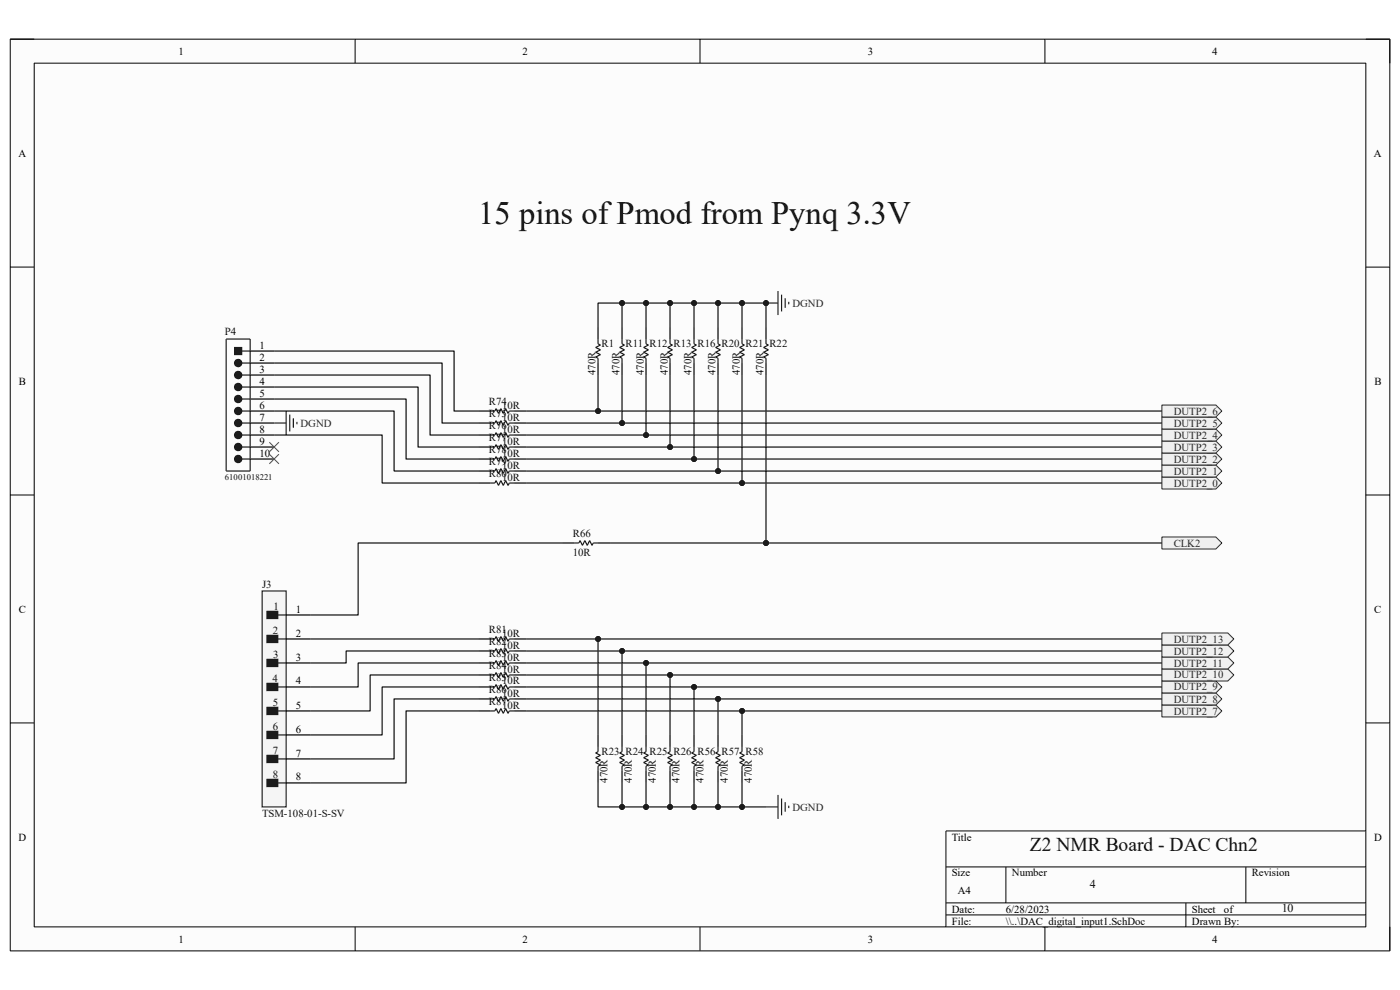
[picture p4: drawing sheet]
<svg xmlns="http://www.w3.org/2000/svg" width="297mm" height="210mm" viewBox="0 0 297 210" stroke-linecap="round" stroke-linejoin="round" font-family="sans-serif">
<path d="M2.2 8.3h292.7v193.4h-292.7z" fill-rule="evenodd" fill="#fcfcfc"/>
<path d="M2.2 8.3h292.7v193.4h-292.7z" fill="none" stroke="#000" stroke-width=".21"/>
<path d="M7.3 13.4h282.5v183.2h-282.5z" fill-rule="evenodd" fill="#fcfcfc"/>
<g fill="none" stroke="#000" stroke-width=".21">
<path d="M2.2 8.3h5.1M7.3 13.4h282.5v183.2h-282.5zM75.3 8.3v5.1M148.5 8.3v5.1M221.7 8.3v5.1M289.8 8.3h5.1v5.1M2.2 56.7h5.1M289.8 56.7h5.1M2.2 105h5.1M289.8 105h5.1M2.2 153.4h5.1M289.8 153.4h5.1"/>
<path d="M289.8 176.3h-89.1v20.3M75.3 196.6v5.1M148.5 196.6v5.1M200.7 183.9h89.1M200.7 191.5h89.1M200.7 194.1h89.1M213.4 183.9v7.6M221.7 196.6v5.1M251.6 191.5v5.1M264.3 183.9v7.6M294.9 196.6v5.1"/>
</g>
<path d="M246.5 113.9h11.4l1.3 1.3-1.3 1.3h-11.4z" fill-rule="evenodd" fill="#f0f0f0"/>
<path d="M246.5 113.9h11.4l1.3 1.3-1.3 1.3h-11.4z" fill="none" stroke="#262626" stroke-width=".21"/>
<path d="M246.5 101.2h11.4l1.3 1.3-1.3 1.2h-11.4z" fill-rule="evenodd" fill="#f0f0f0"/>
<path d="M246.5 101.2h11.4l1.3 1.3-1.3 1.2h-11.4z" fill="none" stroke="#262626" stroke-width=".21"/>
<path d="M246.5 98.6h11.4l1.3 1.3-1.3 1.3h-11.4z" fill-rule="evenodd" fill="#f0f0f0"/>
<path d="M246.5 98.6h11.4l1.3 1.3-1.3 1.3h-11.4z" fill="none" stroke="#262626" stroke-width=".21"/>
<path d="M246.5 96.1h11.4l1.3 1.3-1.3 1.2h-11.4z" fill-rule="evenodd" fill="#f0f0f0"/>
<path d="M246.5 96.1h11.4l1.3 1.3-1.3 1.2h-11.4z" fill="none" stroke="#262626" stroke-width=".21"/>
<path d="M246.5 93.6h11.4l1.3 1.2-1.3 1.3h-11.4z" fill-rule="evenodd" fill="#f0f0f0"/>
<path d="M246.5 93.6h11.4l1.3 1.2-1.3 1.3h-11.4z" fill="none" stroke="#262626" stroke-width=".21"/>
<path d="M246.5 91h11.4l1.3 1.3-1.3 1.3h-11.4z" fill-rule="evenodd" fill="#f0f0f0"/>
<path d="M246.5 91h11.4l1.3 1.3-1.3 1.3h-11.4z" fill="none" stroke="#262626" stroke-width=".21"/>
<path d="M246.5 88.5h11.4l1.3 1.2-1.3 1.3h-11.4z" fill-rule="evenodd" fill="#f0f0f0"/>
<path d="M246.5 88.5h11.4l1.3 1.2-1.3 1.3h-11.4z" fill="none" stroke="#262626" stroke-width=".21"/>
<path d="M246.5 85.9h11.4l1.3 1.3-1.3 1.3h-11.4z" fill-rule="evenodd" fill="#f0f0f0"/>
<path d="M246.5 85.9h11.4l1.3 1.3-1.3 1.3h-11.4z" fill="none" stroke="#262626" stroke-width=".21"/>
<path d="M246.5 149.6h11.4l1.3 1.2-1.3 1.3h-11.4z" fill-rule="evenodd" fill="#f0f0f0"/>
<path d="M246.5 149.6h11.4l1.3 1.2-1.3 1.3h-11.4z" fill="none" stroke="#262626" stroke-width=".21"/>
<path d="M246.5 147h11.4l1.3 1.3-1.3 1.3h-11.4z" fill-rule="evenodd" fill="#f0f0f0"/>
<path d="M246.5 147h11.4l1.3 1.3-1.3 1.3h-11.4z" fill="none" stroke="#262626" stroke-width=".21"/>
<path d="M246.5 144.5h11.4l1.3 1.2-1.3 1.3h-11.4z" fill-rule="evenodd" fill="#f0f0f0"/>
<path d="M246.5 144.5h11.4l1.3 1.2-1.3 1.3h-11.4z" fill="none" stroke="#262626" stroke-width=".21"/>
<path d="M246.5 141.9h14l1.3 1.3-1.3 1.3h-14z" fill-rule="evenodd" fill="#f0f0f0"/>
<path d="M246.5 141.9h14l1.3 1.3-1.3 1.3h-14z" fill="none" stroke="#262626" stroke-width=".21"/>
<path d="M246.5 139.4h14l1.3 1.2-1.3 1.3h-14z" fill-rule="evenodd" fill="#f0f0f0"/>
<path d="M246.5 139.4h14l1.3 1.2-1.3 1.3h-14z" fill="none" stroke="#262626" stroke-width=".21"/>
<path d="M246.5 136.8h14l1.3 1.3-1.3 1.3h-14z" fill-rule="evenodd" fill="#f0f0f0"/>
<path d="M246.5 136.8h14l1.3 1.3-1.3 1.3h-14z" fill="none" stroke="#262626" stroke-width=".21"/>
<path d="M246.5 134.3h14l1.3 1.3-1.3 1.2h-14z" fill-rule="evenodd" fill="#f0f0f0"/>
<path d="M246.5 134.3h14l1.3 1.3-1.3 1.2h-14z" fill="none" stroke="#262626" stroke-width=".21"/>
<g fill="none" stroke="#000" stroke-width=".25">
<path d="M126.9 69.4v2.5M126.9 77v2.6M132 69.4v2.5M132 77v2.6M137.1 69.4v2.5M137.1 77v2.6M142.1 69.4v2.5M142.1 77v2.6M147.2 69.4v2.5M147.2 77v2.6M152.3 69.4v2.5M152.3 77v2.6"/>
<path d="M157.4 69.4v2.5M157.4 77v2.6M162.5 69.4v2.5M162.5 77v2.6M119.2 115.2h2.6M126.9 115.2h2.5M126.9 155.9v2.6M132 155.9v2.6M137.1 155.9v2.6M142.1 155.9v2.6M147.2 155.9v2.6M152.3 155.9v2.6"/>
<path d="M157.4 155.9v2.6M126.9 163.5v2.6M132 163.5v2.6M137.1 163.5v2.6M142.1 163.5v2.6M147.2 163.5v2.6M152.3 163.5v2.6M157.4 163.5v2.6"/>
</g>
<g fill="none" stroke="#1c1c1c" stroke-width=".25">
<path d="M126.9 71.9v1l.5 .3-1 .5 1 .5-1 .5 1 .5-1 .5 .5 .3v1M132 71.9v1l.5 .3-1 .5 1 .5-1 .5 1 .5-1 .5 .5 .3v1M137.1 71.9v1l.5 .3-1.1 .5 1.1 .5-1.1 .5 1.1 .5-1.1 .5 .6 .3v1M142.1 71.9v1l.6 .3-1.1 .5 1.1 .5-1.1 .5 1.1 .5-1.1 .5 .5 .3v1M147.2 71.9v1l.5 .3-1 .5 1 .5-1 .5 1 .5-1 .5 .5 .3v1M152.3 71.9v1l.5 .3-1 .5 1 .5-1 .5 1 .5-1 .5 .5 .3v1M157.4 71.9v1l.5 .3-1 .5 1 .5-1 .5 1 .5-1 .5 .5 .3v1M162.5 71.9v1l.5 .3-1 .5 1 .5-1 .5 1 .5-1 .5 .5 .3v1M121.8 115.2h1l.3-.5 .5 1 .5-1 .5 1 .5-1 .5 1 .3-.5h1M126.9 158.5v1l-.5 .2 1 .5-1 .5 1 .6-1 .5 1 .5-.5 .2v1M132 158.5v1l-.5 .2 1 .5-1 .5 1 .6-1 .5 1 .5-.5 .2v1M137.1 158.5v1l-.6 .2 1.1 .5-1.1 .5 1.1 .6-1.1 .5 1.1 .5-.5 .2v1"/>
<path d="M142.1 158.5v1l-.5 .2 1.1 .5-1.1 .5 1.1 .6-1.1 .5 1.1 .5-.6 .2v1M147.2 158.5v1l-.5 .2 1 .5-1 .5 1 .6-1 .5 1 .5-.5 .2v1M152.3 158.5v1l-.5 .2 1 .5-1 .5 1 .6-1 .5 1 .5-.5 .2v1M157.4 158.5v1l-.5 .2 1 .5-1 .5 1 .6-1 .5 1 .5-.5 .2v1"/>
</g>
<path d="M162.5 64.3h2.6M165.1 61.7v5.1M165.8 62.5v3.6M166.6 63.3v2M167.3 64v.5M162.5 171.2h2.6M165.1 168.6v5.1M165.8 169.4v3.6M166.6 170.2v2M167.3 170.9v.5" fill="none" stroke="#262626" stroke-width=".25"/>
<circle cx="162.5" cy="64.3" r=".51" fill="#0e0e0e"/>
<circle cx="162.5" cy="64.3" r=".51" fill="none" stroke="#0e0e0e" stroke-width=".21"/>
<g fill="none" stroke="#000" stroke-width=".25">
<path d="M101.4 87.2h2.6M101.4 92.3h2.6M101.4 99.9h2.6M101.4 97.4h2.6M101.4 89.7h2.6M101.4 94.8h2.6M109.1 87.2h2.5M109.1 92.3h2.5M109.1 99.9h2.5M109.1 97.4h2.5M109.1 89.7h2.5M109.1 94.8h2.5"/>
<path d="M101.4 102.5h2.6M109.1 102.5h2.5M101.4 135.6h2.6M101.4 138.1h2.6M109.1 135.6h2.5M109.1 138.1h2.5M101.4 140.6h2.6M101.4 148.3h2.6M101.4 145.7h2.6M101.4 150.8h2.6M101.4 143.2h2.6M109.1 140.6h2.5"/>
<path d="M109.1 148.3h2.5M109.1 145.7h2.5M109.1 150.8h2.5M109.1 143.2h2.5"/>
</g>
<g fill="none" stroke="#1c1c1c" stroke-width=".25">
<path d="M104 87.2h1l.2-.5 .6 1 .5-1 .5 1 .5-1 .5 1 .2-.5h1.1M104 92.3h1l.2-.5 .6 1 .5-1 .5 1 .5-1 .5 1 .2-.5h1.1M104 99.9h1l.2-.5 .6 1 .5-1 .5 1 .5-1 .5 1 .2-.5h1.1M104 97.4h1l.2-.5 .6 1 .5-1 .5 1 .5-1 .5 1 .2-.5h1.1M104 89.7h1l.2-.5 .6 1 .5-1 .5 1 .5-1 .5 1 .2-.5h1.1M104 94.8h1l.2-.5 .6 1 .5-1 .5 1 .5-1 .5 1 .2-.5h1.1M104 102.5h1l.2-.5 .6 1 .5-1 .5 1 .5-1 .5 1 .2-.5h1.1M104 135.6h1l.2-.6 .6 1.1 .5-1.1 .5 1.1 .5-1.1 .5 1.1 .2-.5h1.1M104 138.1h1l.2-.5 .6 1 .5-1 .5 1 .5-1 .5 1 .2-.5h1.1M104 140.6h1l.2-.5 .6 1 .5-1 .5 1 .5-1 .5 1 .2-.5h1.1M104 148.3h1l.2-.5 .6 1 .5-1 .5 1 .5-1 .5 1 .2-.5h1.1M104 145.7h1l.2-.5 .6 1 .5-1 .5 1 .5-1 .5 1 .2-.5h1.1"/>
<path d="M104 150.8h1l.2-.5 .6 1 .5-1 .5 1 .5-1 .5 1 .2-.5h1.1M104 143.2h1l.2-.5 .6 1 .5-1 .5 1 .5-1 .5 1 .2-.5h1.1"/>
</g>
<circle cx="50.5" cy="77" r=".76" fill="#1c1c1c"/>
<g fill="none" stroke="#1c1c1c" stroke-width=".25">
<path d="M51.3 77h1.8M51.3 74.5h1.8"/>
<circle cx="50.5" cy="77" r=".76"/>
</g>
<path d="M53.1 77h5.1M53.1 74.5h5.1" fill="none" stroke="#000" stroke-width=".25"/>
<path d="M49.8 73.7h1.5v1.5h-1.5z" fill-rule="evenodd" fill="#1c1c1c"/>
<path d="M49.8 73.7h1.5v1.5h-1.5z" fill="none" stroke="#1c1c1c" stroke-width=".21"/>
<circle cx="50.5" cy="82.1" r=".76" fill="#1c1c1c"/>
<circle cx="50.5" cy="82.1" r=".76" fill="none" stroke="#1c1c1c" stroke-width=".25"/>
<circle cx="50.5" cy="87.2" r=".76" fill="#1c1c1c"/>
<circle cx="50.5" cy="87.2" r=".76" fill="none" stroke="#1c1c1c" stroke-width=".25"/>
<circle cx="50.5" cy="92.3" r=".76" fill="#1c1c1c"/>
<circle cx="50.5" cy="92.3" r=".76" fill="none" stroke="#1c1c1c" stroke-width=".25"/>
<circle cx="50.5" cy="97.4" r=".76" fill="#1c1c1c"/>
<circle cx="50.5" cy="97.4" r=".76" fill="none" stroke="#1c1c1c" stroke-width=".25"/>
<circle cx="50.5" cy="94.8" r=".76" fill="#1c1c1c"/>
<circle cx="50.5" cy="94.8" r=".76" fill="none" stroke="#1c1c1c" stroke-width=".25"/>
<circle cx="50.5" cy="89.7" r=".76" fill="#1c1c1c"/>
<circle cx="50.5" cy="89.7" r=".76" fill="none" stroke="#1c1c1c" stroke-width=".25"/>
<circle cx="50.5" cy="84.6" r=".76" fill="#1c1c1c"/>
<circle cx="50.5" cy="84.6" r=".76" fill="none" stroke="#1c1c1c" stroke-width=".25"/>
<circle cx="50.5" cy="79.6" r=".76" fill="#1c1c1c"/>
<g fill="none" stroke="#1c1c1c" stroke-width=".25">
<path d="M48 71.9h5.1v28h-5.1zM51.3 79.6h1.8M51.3 82.1h1.8M51.3 84.6h1.8M51.3 87.2h1.8M51.3 89.7h1.8M51.3 92.3h1.8M51.3 94.8h1.8M51.3 97.4h1.8"/>
<circle cx="50.5" cy="79.6" r=".76"/>
</g>
<path d="M53.1 79.6h5.1M53.1 82.1h5.1M53.1 84.6h5.1M53.1 87.2h5.1M53.1 89.7h5.1M53.1 92.3h5.1M53.1 94.8h5.1M53.1 97.4h5.1" fill="none" stroke="#000" stroke-width=".25"/>
<path d="M58.2 89.7h2.5M60.7 87.2v5.1M61.5 88v3.5M62.2 88.7v2.1M63 89.5v.5" fill="none" stroke="#262626" stroke-width=".25"/>
<path d="M57.1 93.8l2.1 2M57.1 96.4l2.1 2M59.2 93.8l-2.1 2M59.2 96.4l-2.1 2" fill="none" stroke="#4c4c4c" stroke-width=".21"/>
<path d="M55.6 125.4h5.1v45.8h-5.1z" fill-rule="evenodd" fill="#f5f5f5"/>
<path d="M55.6 125.4h5.1v45.8h-5.1z" fill="none" stroke="#262626" stroke-width=".25"/>
<path d="M56.6 129.7h2.3v1.5h-2.3z" fill-rule="evenodd" fill="#1c1c1c"/>
<path d="M56.6 129.7h2.3v1.5h-2.3zM58.9 130.5h1.8" fill="none" stroke="#1c1c1c" stroke-width=".25"/>
<path d="M56.6 134.8h2.3v1.5h-2.3z" fill-rule="evenodd" fill="#1c1c1c"/>
<path d="M56.6 134.8h2.3v1.5h-2.3zM58.9 135.6h1.8" fill="none" stroke="#1c1c1c" stroke-width=".25"/>
<path d="M56.6 139.9h2.3v1.5h-2.3z" fill-rule="evenodd" fill="#1c1c1c"/>
<path d="M56.6 139.9h2.3v1.5h-2.3zM58.9 140.6h1.8" fill="none" stroke="#1c1c1c" stroke-width=".25"/>
<path d="M56.6 145h2.3v1.5h-2.3z" fill-rule="evenodd" fill="#1c1c1c"/>
<path d="M56.6 145h2.3v1.5h-2.3zM58.9 145.7h1.8" fill="none" stroke="#1c1c1c" stroke-width=".25"/>
<path d="M56.6 150.1h2.3v1.5h-2.3z" fill-rule="evenodd" fill="#1c1c1c"/>
<path d="M56.6 150.1h2.3v1.5h-2.3zM58.9 150.8h1.8" fill="none" stroke="#1c1c1c" stroke-width=".25"/>
<path d="M56.6 155.1h2.3v1.6h-2.3z" fill-rule="evenodd" fill="#1c1c1c"/>
<path d="M56.6 155.1h2.3v1.6h-2.3zM58.9 155.9h1.8" fill="none" stroke="#1c1c1c" stroke-width=".25"/>
<path d="M56.6 160.2h2.3v1.6h-2.3z" fill-rule="evenodd" fill="#1c1c1c"/>
<path d="M56.6 160.2h2.3v1.6h-2.3zM58.9 161h1.8" fill="none" stroke="#1c1c1c" stroke-width=".25"/>
<path d="M56.6 165.3h2.3v1.6h-2.3z" fill-rule="evenodd" fill="#1c1c1c"/>
<path d="M56.6 165.3h2.3v1.6h-2.3zM58.9 166.1h1.8" fill="none" stroke="#1c1c1c" stroke-width=".25"/>
<path d="M60.7 130.5h5.1M60.7 135.6h5.1M60.7 140.6h5.1M60.7 145.7h5.1M60.7 150.8h5.1M60.7 155.9h5.1M60.7 161h5.1M60.7 166.1h5.1" fill="none" stroke="#000" stroke-width=".25"/>
<path d="M119.2 115.2h-43.2v15.3h-10.2M65.8 135.6h35.6M101.4 138.1h-28v2.5h-7.6M101.4 150.8h-15.2v15.3h-20.4M101.4 148.3h-17.8v12.7h-17.8M101.4 145.7h-20.3v10.2h-15.3M101.4 143.2h-22.9v7.6h-12.7M101.4 140.6h-25.4v5.1h-10.2M111.6 150.8h134.9" fill="none" stroke="#0e0e0e" stroke-width=".25"/>
<circle cx="157.4" cy="150.8" r=".51" fill="#0e0e0e"/>
<circle cx="157.4" cy="150.8" r=".51" fill="none" stroke="#0e0e0e" stroke-width=".21"/>
<path d="M111.6 148.3h134.9" fill="none" stroke="#0e0e0e" stroke-width=".25"/>
<circle cx="152.3" cy="148.3" r=".51" fill="#0e0e0e"/>
<circle cx="152.3" cy="148.3" r=".51" fill="none" stroke="#0e0e0e" stroke-width=".21"/>
<path d="M111.6 145.7h134.9" fill="none" stroke="#0e0e0e" stroke-width=".25"/>
<circle cx="147.2" cy="145.7" r=".51" fill="#0e0e0e"/>
<circle cx="147.2" cy="145.7" r=".51" fill="none" stroke="#0e0e0e" stroke-width=".21"/>
<path d="M111.6 143.2h134.9" fill="none" stroke="#0e0e0e" stroke-width=".25"/>
<circle cx="142.1" cy="143.2" r=".51" fill="#0e0e0e"/>
<circle cx="142.1" cy="143.2" r=".51" fill="none" stroke="#0e0e0e" stroke-width=".21"/>
<path d="M111.6 140.6h134.9" fill="none" stroke="#0e0e0e" stroke-width=".25"/>
<circle cx="137.1" cy="140.6" r=".51" fill="#0e0e0e"/>
<circle cx="137.1" cy="140.6" r=".51" fill="none" stroke="#0e0e0e" stroke-width=".21"/>
<path d="M111.6 138.1h134.9" fill="none" stroke="#0e0e0e" stroke-width=".25"/>
<circle cx="132" cy="138.1" r=".51" fill="#0e0e0e"/>
<circle cx="132" cy="138.1" r=".51" fill="none" stroke="#0e0e0e" stroke-width=".21"/>
<path d="M111.6 135.6h134.9" fill="none" stroke="#0e0e0e" stroke-width=".25"/>
<circle cx="126.9" cy="135.6" r=".51" fill="#0e0e0e"/>
<circle cx="126.9" cy="135.6" r=".51" fill="none" stroke="#0e0e0e" stroke-width=".21"/>
<path d="M111.6 102.5h134.9" fill="none" stroke="#0e0e0e" stroke-width=".25"/>
<circle cx="157.4" cy="102.5" r=".51" fill="#0e0e0e"/>
<circle cx="157.4" cy="102.5" r=".51" fill="none" stroke="#0e0e0e" stroke-width=".21"/>
<path d="M111.6 99.9h134.9" fill="none" stroke="#0e0e0e" stroke-width=".25"/>
<circle cx="152.3" cy="99.9" r=".51" fill="#0e0e0e"/>
<circle cx="152.3" cy="99.9" r=".51" fill="none" stroke="#0e0e0e" stroke-width=".21"/>
<path d="M111.6 97.4h134.9" fill="none" stroke="#0e0e0e" stroke-width=".25"/>
<circle cx="147.2" cy="97.4" r=".51" fill="#0e0e0e"/>
<circle cx="147.2" cy="97.4" r=".51" fill="none" stroke="#0e0e0e" stroke-width=".21"/>
<path d="M111.6 94.8h134.9" fill="none" stroke="#0e0e0e" stroke-width=".25"/>
<circle cx="142.1" cy="94.8" r=".51" fill="#0e0e0e"/>
<circle cx="142.1" cy="94.8" r=".51" fill="none" stroke="#0e0e0e" stroke-width=".21"/>
<path d="M111.6 92.3h134.9" fill="none" stroke="#0e0e0e" stroke-width=".25"/>
<circle cx="137.1" cy="92.3" r=".51" fill="#0e0e0e"/>
<circle cx="137.1" cy="92.3" r=".51" fill="none" stroke="#0e0e0e" stroke-width=".21"/>
<path d="M111.6 89.7h134.9" fill="none" stroke="#0e0e0e" stroke-width=".25"/>
<circle cx="132" cy="89.7" r=".51" fill="#0e0e0e"/>
<circle cx="132" cy="89.7" r=".51" fill="none" stroke="#0e0e0e" stroke-width=".21"/>
<path d="M111.6 87.2h134.9" fill="none" stroke="#0e0e0e" stroke-width=".25"/>
<circle cx="126.9" cy="87.2" r=".51" fill="#0e0e0e"/>
<circle cx="126.9" cy="87.2" r=".51" fill="none" stroke="#0e0e0e" stroke-width=".21"/>
<path d="M126.9 166.1v5.1h35.6" fill="none" stroke="#0e0e0e" stroke-width=".25"/>
<circle cx="132" cy="171.2" r=".51" fill="#0e0e0e"/>
<circle cx="132" cy="171.2" r=".51" fill="none" stroke="#0e0e0e" stroke-width=".21"/>
<circle cx="137.1" cy="171.2" r=".51" fill="#0e0e0e"/>
<circle cx="137.1" cy="171.2" r=".51" fill="none" stroke="#0e0e0e" stroke-width=".21"/>
<circle cx="142.1" cy="171.2" r=".51" fill="#0e0e0e"/>
<circle cx="142.1" cy="171.2" r=".51" fill="none" stroke="#0e0e0e" stroke-width=".21"/>
<circle cx="147.2" cy="171.2" r=".51" fill="#0e0e0e"/>
<circle cx="147.2" cy="171.2" r=".51" fill="none" stroke="#0e0e0e" stroke-width=".21"/>
<circle cx="152.3" cy="171.2" r=".51" fill="#0e0e0e"/>
<circle cx="152.3" cy="171.2" r=".51" fill="none" stroke="#0e0e0e" stroke-width=".21"/>
<circle cx="157.4" cy="171.2" r=".51" fill="#0e0e0e"/>
<circle cx="157.4" cy="171.2" r=".51" fill="none" stroke="#0e0e0e" stroke-width=".21"/>
<path d="M126.9 69.4v-5.1h35.6v5.1" fill="none" stroke="#0e0e0e" stroke-width=".25"/>
<circle cx="162.5" cy="64.3" r=".51" fill="#0e0e0e"/>
<circle cx="162.5" cy="64.3" r=".51" fill="none" stroke="#0e0e0e" stroke-width=".21"/>
<circle cx="157.4" cy="64.3" r=".51" fill="#0e0e0e"/>
<circle cx="157.4" cy="64.3" r=".51" fill="none" stroke="#0e0e0e" stroke-width=".21"/>
<circle cx="152.3" cy="64.3" r=".51" fill="#0e0e0e"/>
<circle cx="152.3" cy="64.3" r=".51" fill="none" stroke="#0e0e0e" stroke-width=".21"/>
<circle cx="147.2" cy="64.3" r=".51" fill="#0e0e0e"/>
<circle cx="147.2" cy="64.3" r=".51" fill="none" stroke="#0e0e0e" stroke-width=".21"/>
<circle cx="142.1" cy="64.3" r=".51" fill="#0e0e0e"/>
<circle cx="142.1" cy="64.3" r=".51" fill="none" stroke="#0e0e0e" stroke-width=".21"/>
<circle cx="137.1" cy="64.3" r=".51" fill="#0e0e0e"/>
<circle cx="137.1" cy="64.3" r=".51" fill="none" stroke="#0e0e0e" stroke-width=".21"/>
<circle cx="132" cy="64.3" r=".51" fill="#0e0e0e"/>
<circle cx="132" cy="64.3" r=".51" fill="none" stroke="#0e0e0e" stroke-width=".21"/>
<path d="M129.4 115.2h33.1" fill="none" stroke="#0e0e0e" stroke-width=".25"/>
<circle cx="162.5" cy="115.2" r=".51" fill="#0e0e0e"/>
<circle cx="162.5" cy="115.2" r=".51" fill="none" stroke="#0e0e0e" stroke-width=".21"/>
<path d="M162.5 115.2h84" fill="none" stroke="#0e0e0e" stroke-width=".25"/>
<circle cx="162.5" cy="115.2" r=".51" fill="#0e0e0e"/>
<circle cx="162.5" cy="115.2" r=".51" fill="none" stroke="#0e0e0e" stroke-width=".21"/>
<path d="M126.9 135.6v20.3" fill="none" stroke="#0e0e0e" stroke-width=".25"/>
<circle cx="126.9" cy="135.6" r=".51" fill="#0e0e0e"/>
<circle cx="126.9" cy="135.6" r=".51" fill="none" stroke="#0e0e0e" stroke-width=".21"/>
<path d="M126.9 79.6v7.6" fill="none" stroke="#0e0e0e" stroke-width=".25"/>
<circle cx="126.9" cy="87.2" r=".51" fill="#0e0e0e"/>
<circle cx="126.9" cy="87.2" r=".51" fill="none" stroke="#0e0e0e" stroke-width=".21"/>
<path d="M132 166.1v5.1" fill="none" stroke="#0e0e0e" stroke-width=".25"/>
<circle cx="132" cy="171.2" r=".51" fill="#0e0e0e"/>
<circle cx="132" cy="171.2" r=".51" fill="none" stroke="#0e0e0e" stroke-width=".21"/>
<path d="M132 138.1v17.8" fill="none" stroke="#0e0e0e" stroke-width=".25"/>
<circle cx="132" cy="138.1" r=".51" fill="#0e0e0e"/>
<circle cx="132" cy="138.1" r=".51" fill="none" stroke="#0e0e0e" stroke-width=".21"/>
<path d="M132 79.6v10.1" fill="none" stroke="#0e0e0e" stroke-width=".25"/>
<circle cx="132" cy="89.7" r=".51" fill="#0e0e0e"/>
<circle cx="132" cy="89.7" r=".51" fill="none" stroke="#0e0e0e" stroke-width=".21"/>
<path d="M132 64.3v5.1" fill="none" stroke="#0e0e0e" stroke-width=".25"/>
<circle cx="132" cy="64.3" r=".51" fill="#0e0e0e"/>
<circle cx="132" cy="64.3" r=".51" fill="none" stroke="#0e0e0e" stroke-width=".21"/>
<path d="M137.1 166.1v5.1" fill="none" stroke="#0e0e0e" stroke-width=".25"/>
<circle cx="137.1" cy="171.2" r=".51" fill="#0e0e0e"/>
<circle cx="137.1" cy="171.2" r=".51" fill="none" stroke="#0e0e0e" stroke-width=".21"/>
<path d="M137.1 140.6v15.3" fill="none" stroke="#0e0e0e" stroke-width=".25"/>
<circle cx="137.1" cy="140.6" r=".51" fill="#0e0e0e"/>
<circle cx="137.1" cy="140.6" r=".51" fill="none" stroke="#0e0e0e" stroke-width=".21"/>
<path d="M137.1 79.6v12.7" fill="none" stroke="#0e0e0e" stroke-width=".25"/>
<circle cx="137.1" cy="92.3" r=".51" fill="#0e0e0e"/>
<circle cx="137.1" cy="92.3" r=".51" fill="none" stroke="#0e0e0e" stroke-width=".21"/>
<path d="M137.1 64.3v5.1" fill="none" stroke="#0e0e0e" stroke-width=".25"/>
<circle cx="137.1" cy="64.3" r=".51" fill="#0e0e0e"/>
<circle cx="137.1" cy="64.3" r=".51" fill="none" stroke="#0e0e0e" stroke-width=".21"/>
<path d="M142.1 166.1v5.1" fill="none" stroke="#0e0e0e" stroke-width=".25"/>
<circle cx="142.1" cy="171.2" r=".51" fill="#0e0e0e"/>
<circle cx="142.1" cy="171.2" r=".51" fill="none" stroke="#0e0e0e" stroke-width=".21"/>
<path d="M142.1 143.2v12.7" fill="none" stroke="#0e0e0e" stroke-width=".25"/>
<circle cx="142.1" cy="143.2" r=".51" fill="#0e0e0e"/>
<circle cx="142.1" cy="143.2" r=".51" fill="none" stroke="#0e0e0e" stroke-width=".21"/>
<path d="M142.1 79.6v15.2" fill="none" stroke="#0e0e0e" stroke-width=".25"/>
<circle cx="142.1" cy="94.8" r=".51" fill="#0e0e0e"/>
<circle cx="142.1" cy="94.8" r=".51" fill="none" stroke="#0e0e0e" stroke-width=".21"/>
<path d="M142.1 64.3v5.1" fill="none" stroke="#0e0e0e" stroke-width=".25"/>
<circle cx="142.1" cy="64.3" r=".51" fill="#0e0e0e"/>
<circle cx="142.1" cy="64.3" r=".51" fill="none" stroke="#0e0e0e" stroke-width=".21"/>
<path d="M147.2 166.1v5.1" fill="none" stroke="#0e0e0e" stroke-width=".25"/>
<circle cx="147.2" cy="171.2" r=".51" fill="#0e0e0e"/>
<circle cx="147.2" cy="171.2" r=".51" fill="none" stroke="#0e0e0e" stroke-width=".21"/>
<path d="M147.2 145.7v10.2" fill="none" stroke="#0e0e0e" stroke-width=".25"/>
<circle cx="147.2" cy="145.7" r=".51" fill="#0e0e0e"/>
<circle cx="147.2" cy="145.7" r=".51" fill="none" stroke="#0e0e0e" stroke-width=".21"/>
<path d="M147.2 79.6v17.8" fill="none" stroke="#0e0e0e" stroke-width=".25"/>
<circle cx="147.2" cy="97.4" r=".51" fill="#0e0e0e"/>
<circle cx="147.2" cy="97.4" r=".51" fill="none" stroke="#0e0e0e" stroke-width=".21"/>
<path d="M147.2 64.3v5.1" fill="none" stroke="#0e0e0e" stroke-width=".25"/>
<circle cx="147.2" cy="64.3" r=".51" fill="#0e0e0e"/>
<circle cx="147.2" cy="64.3" r=".51" fill="none" stroke="#0e0e0e" stroke-width=".21"/>
<path d="M152.3 166.1v5.1" fill="none" stroke="#0e0e0e" stroke-width=".25"/>
<circle cx="152.3" cy="171.2" r=".51" fill="#0e0e0e"/>
<circle cx="152.3" cy="171.2" r=".51" fill="none" stroke="#0e0e0e" stroke-width=".21"/>
<path d="M152.3 148.3v7.6" fill="none" stroke="#0e0e0e" stroke-width=".25"/>
<circle cx="152.3" cy="148.3" r=".51" fill="#0e0e0e"/>
<circle cx="152.3" cy="148.3" r=".51" fill="none" stroke="#0e0e0e" stroke-width=".21"/>
<path d="M152.3 79.6v20.3" fill="none" stroke="#0e0e0e" stroke-width=".25"/>
<circle cx="152.3" cy="99.9" r=".51" fill="#0e0e0e"/>
<circle cx="152.3" cy="99.9" r=".51" fill="none" stroke="#0e0e0e" stroke-width=".21"/>
<path d="M152.3 64.3v5.1" fill="none" stroke="#0e0e0e" stroke-width=".25"/>
<circle cx="152.3" cy="64.3" r=".51" fill="#0e0e0e"/>
<circle cx="152.3" cy="64.3" r=".51" fill="none" stroke="#0e0e0e" stroke-width=".21"/>
<path d="M157.4 166.1v5.1" fill="none" stroke="#0e0e0e" stroke-width=".25"/>
<circle cx="157.4" cy="171.2" r=".51" fill="#0e0e0e"/>
<circle cx="157.4" cy="171.2" r=".51" fill="none" stroke="#0e0e0e" stroke-width=".21"/>
<path d="M157.4 150.8v5.1" fill="none" stroke="#0e0e0e" stroke-width=".25"/>
<circle cx="157.4" cy="150.8" r=".51" fill="#0e0e0e"/>
<circle cx="157.4" cy="150.8" r=".51" fill="none" stroke="#0e0e0e" stroke-width=".21"/>
<path d="M157.4 79.6v22.9" fill="none" stroke="#0e0e0e" stroke-width=".25"/>
<circle cx="157.4" cy="102.5" r=".51" fill="#0e0e0e"/>
<circle cx="157.4" cy="102.5" r=".51" fill="none" stroke="#0e0e0e" stroke-width=".21"/>
<path d="M157.4 64.3v5.1" fill="none" stroke="#0e0e0e" stroke-width=".25"/>
<circle cx="157.4" cy="64.3" r=".51" fill="#0e0e0e"/>
<circle cx="157.4" cy="64.3" r=".51" fill="none" stroke="#0e0e0e" stroke-width=".21"/>
<path d="M162.5 79.6v35.6" fill="none" stroke="#0e0e0e" stroke-width=".25"/>
<circle cx="162.5" cy="115.2" r=".51" fill="#0e0e0e"/>
<circle cx="162.5" cy="115.2" r=".51" fill="none" stroke="#0e0e0e" stroke-width=".21"/>
<path d="M58.2 74.5h38.1v12.7h5.1M58.2 77h35.6v12.7h7.6M58.2 79.6h33v12.7h10.2M58.2 82.1h30.5v12.7h12.7M58.2 84.7h28v12.7h15.2M58.2 87.2h25.4v12.7h17.8M58.2 92.3h22.9v10.2h20.3" fill="none" stroke="#0e0e0e" stroke-width=".25"/>
<text font-size="6.9" fill="#0e0e0e" x="101.4" y="47.5">15 pins of Pmod from Pynq 3.3V</text>
<text font-size="4.1" fill="#0e0e0e" x="218.5" y="180.5">Z2 NMR Board - DAC Chn2</text>
<g font-size="2.5" fill="#0e0e0e">
<text x="231.2" y="188.4">4</text>
<text x="271.9" y="193.5">10</text>
</g>
<g font-size="2.3">
<text x="37.9" y="11.6">1</text>
<text x="110.9" y="11.6">2</text>
<text x="184.1" y="11.6">3</text>
<text x="257.2" y="11.6">4</text>
<text x="3.9" y="33.2">A</text>
<text x="291.5" y="33.2">A</text>
<text x="55.1" y="76.5">2</text>
<text x="55.1" y="74">1</text>
<text x="4" y="81.6">B</text>
<text x="55.1" y="79">3</text>
<text x="55.1" y="81.6">4</text>
<text x="291.6" y="81.6">B</text>
<text x="55.1" y="84.2">5</text>
<text x="55.1" y="86.7">6</text>
<text x="55.1" y="89.2">7</text>
<text x="55.1" y="91.8">8</text>
<text x="55.1" y="94.3">9</text>
<text x="55.1" y="96.9">10</text>
<text x="4" y="130">C</text>
<text x="62.7" y="130">1</text>
<text x="291.5" y="130">C</text>
<text x="62.7" y="135">2</text>
<text x="62.7" y="140.1">3</text>
<text x="62.7" y="145.2">4</text>
<text x="62.7" y="150.3">5</text>
<text x="62.7" y="155.4">6</text>
<text x="62.7" y="160.5">7</text>
<text x="62.7" y="165.6">8</text>
<text x="3.9" y="178.3">D</text>
<text x="201.9" y="178.3">Title</text>
<text x="291.5" y="178.3">D</text>
<text x="201.9" y="185.9">Size</text>
<text x="214.7" y="185.9">Number</text>
<text x="265.5" y="185.9">Revision</text>
<text x="203.2" y="189.7">A4</text>
<text x="201.9" y="193.6">Date:</text>
<text x="201.9" y="196.1">File:</text>
<text x="213.4" y="193.6">6/28/2023</text>
<text x="213.4" y="196.1">\\..\DAC_digital_input1.SchDoc</text>
<text x="252.9" y="193.6">Sheet</text>
<text x="252.9" y="196.1">Drawn By:</text>
<text x="259.7" y="193.6">of</text>
<text x="37.9" y="199.9">1</text>
<text x="110.9" y="199.9">2</text>
<text x="184.1" y="199.9">3</text>
<text x="257.2" y="199.9">4</text>
</g>
<g font-size="2.3" fill="#262626">
<text x="168.1" y="65.1">DGND</text>
<text x="249" y="88">DUTP2_6</text>
<text x="63.8" y="90.5">DGND</text>
<text x="249" y="95.6">DUTP2_3</text>
<text x="249" y="93">DUTP2_4</text>
<text x="249" y="90.5">DUTP2_5</text>
<text x="249" y="100.7">DUTP2_1</text>
<text x="249" y="98.1">DUTP2_2</text>
<text x="249" y="103.2">DUTP2_0</text>
<text x="249" y="116">CLK2</text>
<text x="249" y="136.3">DUTP2_13</text>
<text x="249" y="143.9">DUTP2_10</text>
<text x="249" y="141.4">DUTP2_11</text>
<text x="249" y="138.9">DUTP2_12</text>
<text x="249" y="149.1">DUTP2_8</text>
<text x="249" y="146.5">DUTP2_9</text>
<text x="249" y="151.6">DUTP2_7</text>
<text x="168.1" y="172">DGND</text>
</g>
<g font-size="2.3" fill="#0e0e0e">
<text x="47.7" y="71.2">P4</text>
<text x="127.6" y="73.7">R1</text>
<text x="132.7" y="73.7">R11 R12 R13 R16 R20 R21 R22</text>
<text x="126.4" y="79.5" transform="rotate(-90 126.4 79.5)">470R</text>
<text x="131.4" y="79.5" transform="rotate(-90 131.4 79.5)">470R</text>
<text x="136.6" y="79.5" transform="rotate(-90 136.6 79.5)">470R</text>
<text x="141.6" y="79.5" transform="rotate(-90 141.6 79.5)">470R</text>
<text x="146.7" y="79.5" transform="rotate(-90 146.7 79.5)">470R</text>
<text x="151.8" y="79.5" transform="rotate(-90 151.8 79.5)">470R</text>
<text x="156.9" y="79.5" transform="rotate(-90 156.9 79.5)">470R</text>
<text x="162" y="79.5" transform="rotate(-90 162 79.5)">470R</text>
<text x="103.7" y="85.9">R74</text>
<text x="103.7" y="88.5">R75</text>
<text x="106.5" y="86.7">10R</text>
<text x="106.5" y="89.2">10R</text>
<text x="103.7" y="91">R76</text>
<text x="103.7" y="93.6">R77</text>
<text x="106.5" y="91.8">10R</text>
<text x="106.5" y="94.3">10R</text>
<text x="103.7" y="98.6">R79</text>
<text x="103.7" y="96.1">R78</text>
<text x="103.7" y="101.2">R80</text>
<text x="106.5" y="99.4">10R</text>
<text x="106.5" y="96.9">10R</text>
<text x="106.5" y="101.9">10R</text>
<text x="121.5" y="113.9">R66</text>
<text x="121.5" y="118">10R</text>
<text x="55.6" y="124.8">J3</text>
<text x="58" y="129.5">1</text>
<text x="57.9" y="134.5">2</text>
<text x="103.7" y="134.3">R81</text>
<text x="103.7" y="136.8">R82</text>
<text x="106.5" y="135">10R</text>
<text x="106.5" y="137.6">10R</text>
<text x="58" y="139.6">3</text>
<text x="103.7" y="139.4">R83</text>
<text x="103.7" y="141.9">R84</text>
<text x="106.5" y="140.1">10R</text>
<text x="106.5" y="142.7">10R</text>
<text x="57.8" y="144.7">4</text>
<text x="57.9" y="149.8">5</text>
<text x="103.7" y="147">R86</text>
<text x="103.7" y="144.4">R85</text>
<text x="103.7" y="149.6">R87</text>
<text x="106.5" y="147.8">10R</text>
<text x="106.5" y="145.2">10R</text>
<text x="57.9" y="154.9">6</text>
<text x="106.5" y="150.3">10R</text>
<text x="57.9" y="160">7</text>
<text x="127.6" y="160.2">R23 R24 R25 R26 R56 R57 R58</text>
<text x="57.9" y="165.1">8</text>
<text x="128.9" y="166.1" transform="rotate(-90 128.9 166.1)">470R</text>
<text x="134" y="166.1" transform="rotate(-90 134 166.1)">470R</text>
<text x="139.1" y="166.1" transform="rotate(-90 139.1 166.1)">470R</text>
<text x="144.2" y="166.1" transform="rotate(-90 144.2 166.1)">470R</text>
<text x="149.3" y="166.1" transform="rotate(-90 149.3 166.1)">470R</text>
<text x="154.4" y="166.1" transform="rotate(-90 154.4 166.1)">470R</text>
<text x="159.5" y="166.1" transform="rotate(-90 159.5 166.1)">470R</text>
<text x="55.6" y="173.2">TSM-108-01-S-SV</text>
</g>
<text font-size="1.8" fill="#0e0e0e" x="47.7" y="101.8">61001018221</text>
</svg>
